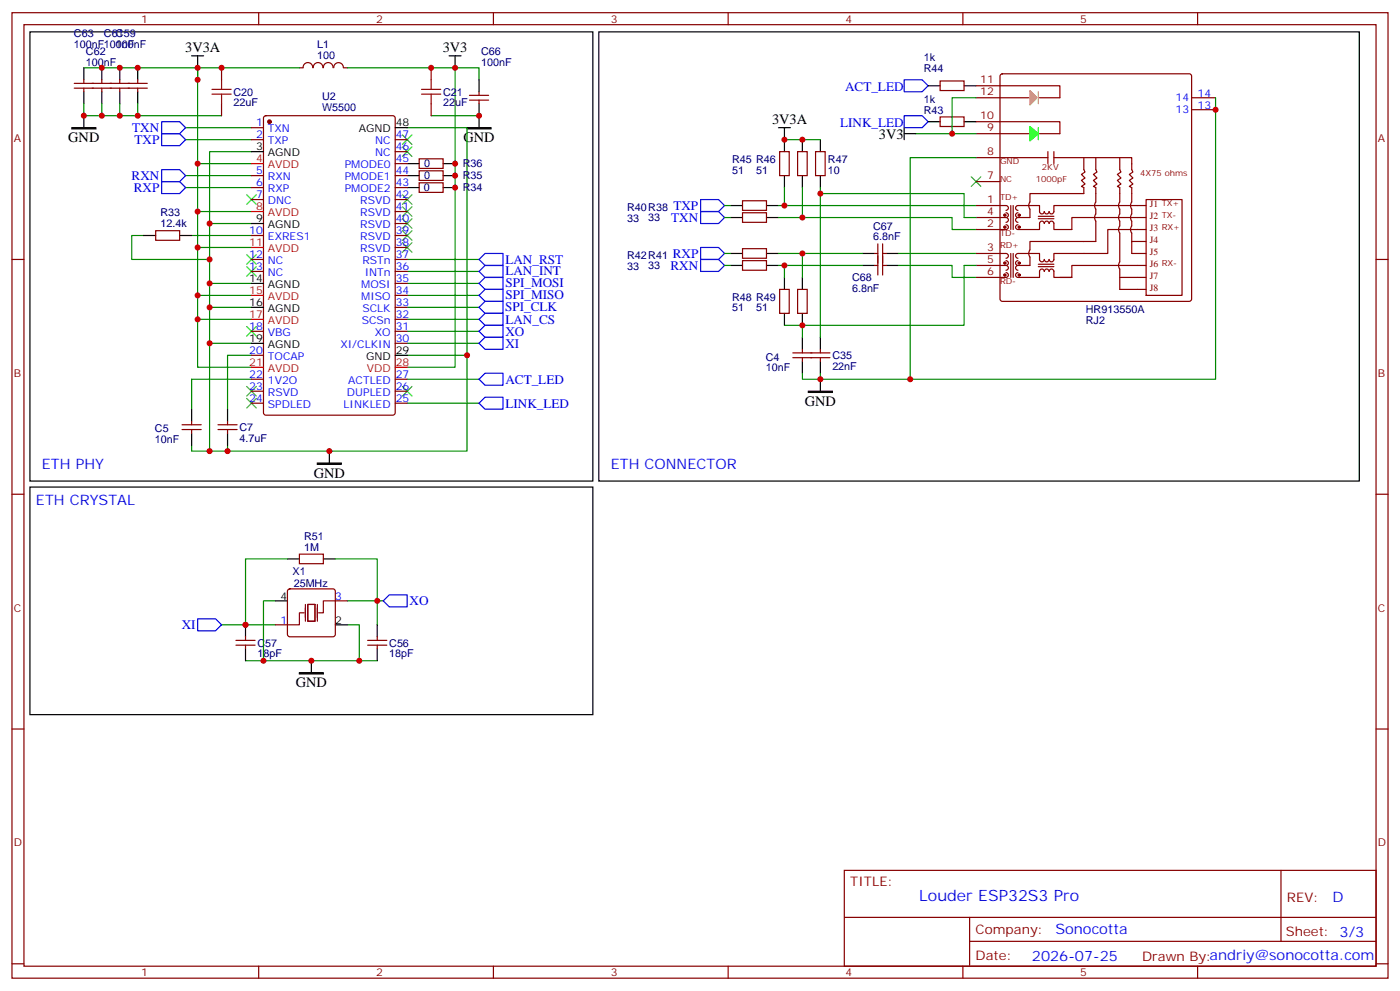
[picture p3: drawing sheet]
<svg xmlns="http://www.w3.org/2000/svg" width="412mm" height="292mm" viewBox="0 0 412 292" stroke-linecap="round" stroke-linejoin="round" font-family="sans-serif">
<g fill="none" stroke="#870000" stroke-width=".35">
<path d="M3.5 3.7h405.4v284.4h-405.4zM7.1 7.3h398.2v277.3h-398.2zM65.3 20v3.5M76.2 3.7v3.6M88.2 20h1.1M89.3 19.9a1.41 1.41 0 0 1 1.4-1.5 1.41 1.41 0 0 1 1.4 1.5M92.3 19.9a1.41 1.41 0 0 1 1.4-1.5 1.41 1.41 0 0 1 1.4 1.5M95.3 19.9a1.41 1.41 0 0 1 1.4-1.5 1.41 1.41 0 0 1 1.4 1.5M98.3 19.9a1.41 1.41 0 0 1 1.4-1.5 1.41 1.41 0 0 1 1.4 1.5M101.2 20h1.1M127 20v3.5M145.3 3.7v3.6"/>
<path d="M214.5 3.7v3.6M283.6 3.7v3.6M352.8 3.7v3.6M21.9 26h21.5M21.9 24.6h21.5M24.7 23.5v1.1M24.7 26v1M30 23.5v1.1M30 26v1M35.3 23.5v1.1M35.3 26v1M40.6 23.5v1.1"/>
<path d="M40.6 26v1M65.3 30.6v3.5M74.1 37.6h3.5M77.8 34.3l.5-.2h37.4l.7 .4v87.1l-.4 .6-37.7 .1-.6-.5-.1-87zM127 30.6v3.5M138.3 29.5h5.6M138.3 28.1h5.6M141.1 27v1.1M141.1 29.5v1.1M276.9 34.4h7.1v2.9h-7.1zM276.9 23.8h7.1v2.9h-7.1zM287.5 25.3h24.7v3.5h-6"/>
<path d="M287.5 35.8h24.7v3.6h-6M287.5 39.4h15.5M287.5 28.8h15.5M294.8 21.9l.5-.2h55l.5 .2 .2 .5v65.7l-.2 .5-.5 .2h-55l-.5-.3-.2-.4v-65.7zM351 28.8h7.1M351 32.3h7.1M74.1 41.1h3.5M74.1 51.7h3.5M74.1 55.2h3.5M74.1 58.8h3.5M116.4 41.1h3.5M116.4 51.7h3.5"/>
<path d="M116.4 55.2h3.5M116.4 58.8h3.5M116.4 48.2h3.5M116.4 44.7h3.5M123.5 46.8h7v2.8h-7zM123.5 50.3h7v2.8h-7zM123.5 53.8h7v2.9h-7zM218.7 59.1h7.1v2.8h-7.1zM229.7 44.7h2.8v7h-2.8zM234.9 44.7h2.9v7h-2.9zM240.2 44.7h2.9v7h-2.9zM287.5 53.5h7.1"/>
<path d="M287.5 46.4h21.2M308.7 44.7v3.5M310.4 46.4h23v3.6l.3 .7-1 .7 1 1-1 .7 1 1.1-1 .7 .7 .3v4.3a1.77 1.77 0 0 0 0 2.1v1.4a1.77 1.77 0 0 0 0 2.1v1.4M310.4 44.7v3.5M319.3 46.4v3.6l.3 .7-1 .7 1 1-1 .7 1 1.1-1 .7 .7 .3v1.8h-15.9v2.5a1.77 1.77 0 0 0 0 2.1v2.5h-3.5M322.8 46.4v3.6l.3 .7-1 .7 1 1-1 .7 1 1.1-1 .7 .7 .3v4.3a1.77 1.77 0 0 0 0 2.1v1.4a1.77 1.77 0 0 0 0 2.1v6h-19.4v2.5a1.77 1.77 0 0 0 0 2.1v2.5h-3.5M329.8 46.4v3.6l.4 .7-1.1 .7 1.1 1-1.1 .7 1.1 1.1-1.1 .7 .7 .3v4.3a1.77 1.77 0 0 0 0 2.1v1.4a1.77 1.77 0 0 0 0 2.1v1.4M337.6 58.8h10.6v28.2h-10.6zM3.5 76.4h3.6M45.9 67.9h7v2.9h-7zM74.1 76.4h3.5M74.1 69.4h3.5"/>
<path d="M74.1 79.9h3.5M116.4 76.4h3.5M116.4 69.4h3.5M116.4 79.9h3.5M116.4 72.9h3.5M116.4 65.8h3.5M116.4 62.3h3.5M218.7 62.7h7.1v2.8h-7.1zM218.7 73.2h7.1v2.9h-7.1zM218.7 76.8h7.1v2.8h-7.1zM257.5 74.6h1.1M257.5 78.2h1.1"/>
<path d="M258.6 71.8v9.2M260 71.8v9.2M260 74.6h1.1M260 78.2h1.1M287.5 74.6h8.8a.71 .71 0 0 1 .7 .8 .71 .71 0 0 1-.7 .7M287.5 60.5h8.8a.71 .71 0 0 1 .7 .7 .71 .71 0 0 1-.7 .7M287.5 78.2h8.8M287.5 64.1h8.8M296.3 78.2a.71 .71 0 0 1 .7 .7 .71 .71 0 0 1-.7 .7M296.3 76.8a.71 .71 0 0 1 .7 .7 .71 .71 0 0 1-.7 .7M296.3 64.1a.71 .71 0 0 1 .7 .7 .71 .71 0 0 1-.7 .7M296.3 66.2a.71 .71 0 0 1 .7 .7 .71 .71 0 0 1-.7 .7h-8.8"/>
<path d="M296.3 62.7a.71 .71 0 0 1 .7 .7 .71 .71 0 0 1-.7 .7M297.7 60.5v7.1M297.7 74.6v7.1M298.4 60.5v7.1M298.4 74.6v7.1M299.9 78.2a.71 .71 0 0 0-.7 .7 .71 .71 0 0 0 .7 .7M299.9 76.8a.71 .71 0 0 0-.7 .7 .71 .71 0 0 0 .7 .7M299.9 64.1a.71 .71 0 0 0-.7 .7 .71 .71 0 0 0 .7 .7M299.9 62.7a.71 .71 0 0 0-.7 .7 .71 .71 0 0 0 .7 .7M305.9 78.5h4.5M305.9 77.8h4.5M305.9 64.4h4.5"/>
<path d="M305.9 63.7h4.5M329.8 66.5a1.77 1.77 0 0 0 0 2.2v8.4a1.77 1.77 0 0 0 0 2.1v6h7.8M333.4 66.5a1.77 1.77 0 0 0 0 2.2v5.9h4.2M333.4 71.1h4.2M337.6 67.6h-11.3v7h-15.9v1.8a.71 .71 0 0 1-.7 .7 .71 .71 0 0 1-.7-.7 .71 .71 0 0 1-.7 .7 .71 .71 0 0 1-.7-.7 .71 .71 0 0 1-.7 .7 .71 .71 0 0 1-.7-.7v-1.8h-6.3a.71 .71 0 0 0-.7 .8 .71 .71 0 0 0 .7 .7M337.6 78.2h-21.9v3.5h-3.5M337.6 64.1h-21.9v3.5h-5.3v-1.8a.71 .71 0 0 0-.7-.7 .71 .71 0 0 0-.7 .7 .71 .71 0 0 0-.7-.7 .71 .71 0 0 0-.7 .7 .71 .71 0 0 0-.7-.7 .71 .71 0 0 0-.7 .7v1.8h-6.3a.71 .71 0 0 1-.7-.7 .71 .71 0 0 1 .7-.7M337.6 60.5h-27.2v1.8a.71 .71 0 0 1-.7 .7 .71 .71 0 0 1-.7-.7 .71 .71 0 0 1-.7 .7 .71 .71 0 0 1-.7-.7 .71 .71 0 0 1-.7 .7 .71 .71 0 0 1-.7-.7v-1.8h-6.3a.71 .71 0 0 0-.7 .7 .71 .71 0 0 0 .7 .7M405.3 76.4h3.6M74.1 97.6h3.5M116.4 97.6h3.5M116.4 94.1h3.5"/>
<path d="M116.4 90.5h3.5M116.4 87h3.5M116.4 83.5h3.5M229.7 85.2h2.8v7.1h-2.8zM234.9 85.2h2.9v7.1h-2.9zM296.3 80.3a.71 .71 0 0 1 .7 .7 .71 .71 0 0 1-.7 .7h-8.8M299.9 80.3a.71 .71 0 0 0-.7 .7 .71 .71 0 0 0 .7 .7h6.3v-1.8a.71 .71 0 0 1 .7-.7 .71 .71 0 0 1 .7 .7 .71 .71 0 0 1 .7-.7 .71 .71 0 0 1 .7 .7 .71 .71 0 0 1 .7-.7 .71 .71 0 0 1 .7 .7v1.8h5.3M329.8 81.7h7.8M74.1 104.6h3.5M74.1 111.7h3.5M74.1 115.2h3.5M74.1 118.7h3.5"/>
<path d="M116.4 111.7h3.5M116.4 115.2h3.5M116.4 118.7h3.5M116.4 101.1h3.5M233.5 105.3h11M233.5 103.9h11M236.4 102.9v1M236.4 105.3v1.1M241.7 102.9v1M241.7 105.3v1.1M53.6 126.5h5.7M53.6 125.1h5.7"/>
<path d="M56.4 124v1.1M56.4 126.5v1.1M64.2 126.5h5.6M64.2 125.1h5.6M67 124v1.1M67 126.5v1.1M3.5 145.6h3.6M405.3 145.6h3.6M84.9 173.6l.5-.2h12.7l.5 .2 .2 .5v12.7l-.3 .5-.4 .2h-12.7l-.5-.2-.2-.5v-12.7zM88.2 163.2h7v2.8h-7zM98.8 177h3.5M69.5 190h5.6"/>
<path d="M69.5 188.6h5.6M72.3 187.5v1.1M72.3 190v1.1M81.1 184h3.6M108.3 190h5.6M108.3 188.6h5.6M111.1 187.5v1.1M111.1 190v1.1M3.5 214.7h3.6M405.3 214.7h3.6M248.7 256.3h156.6v28.3h-156.6zM377.3 256.4v20.8"/>
<path d="M248.7 270.2h156.5M285.6 277.2h119.6M285.6 270.2v14.1M3.5 283.8h3.6M76.2 284.6v3.5M145.3 284.6v3.5M214.5 284.6v3.5M283.6 284.6v3.5M352.8 284.6v3.5M405.3 283.8h3.6"/>
</g>
<g fill="none" stroke="#000" stroke-width=".35">
<path d="M8.8 9.4h165.8v132.3h-165.8zM24.7 20v3.5M30 20v3.5M35.3 20v3.5M40.6 20v3.5M56.4 16.4h3.6M58.2 16.4v3.6M132.3 16.4h3.5M134.1 16.4v3.6M176.4 9.4h224v132.3h-224zM24.7 27v3.6M24.7 34.1v3.5"/>
<path d="M30 27v3.6M35.3 27v3.6M40.6 27v3.6M116.4 37.6h3.5M141.1 23.5v3.5M141.1 30.6v7M229.3 37.6h3.5M231.1 37.6v7.1M266.3 39.4h3.6M266.3 37.6v3.5M273.4 35.8h3.5M273.4 25.3h3.5"/>
<path d="M284 35.8h3.5M284 25.3h3.5M74.1 44.7h3.5M119.9 48.2h3.6M119.9 51.7h3.6M119.9 55.2h3.6M130.5 48.2h3.6M130.5 51.7h3.6M130.5 55.2h3.6M231.1 51.7v3.5M236.4 41.1v3.6M236.4 51.7v3.5"/>
<path d="M241.7 41.1v3.6M241.7 51.7v3.5M42.3 69.4h3.6M52.9 69.4h3.5M74.1 65.8h3.5M215.2 60.5h3.5M215.2 64.1h3.5M215.2 74.6h3.5M215.2 78.2h3.5M225.8 60.5h3.5M225.8 64.1h3.5M225.8 74.6h3.5"/>
<path d="M225.8 78.2h3.5M254 74.6h3.5M254 78.2h3.5M261.1 74.6h3.5M261.1 78.2h3.5M74.1 83.5h3.5M74.1 90.5h3.5M231.1 81.7v3.5M231.1 92.3v3.5M236.4 81.7v3.5M236.4 92.3v3.5M236.4 99.3v3.6"/>
<path d="M241.7 99.3v3.6M74.1 101.1h3.5M116.4 104.6h3.5M236.4 106.4v3.5M241.7 106.4v3.5M241.7 111.7v3.5M56.4 120.5v3.5M56.4 127.6v3.5M67 120.5v3.5M67 127.6v3.5M97 132.9v3.5M8.8 143.4h165.8v67.1h-165.8z"/>
<path d="M81.1 177h3.6M84.7 164.6h3.5M95.2 164.6h3.6M72.3 184v3.5M72.3 191.1v3.5M91.7 194.6v3.5M98.8 184h3.5M111.1 184v3.5M111.1 191.1v3.5"/>
</g>
<g fill="none" stroke="#00f" stroke-width=".35">
<path d="M47.6 39.4h5.3l1.8 1.7-1.8 1.8h-5.3zM47.6 35.8h5.3l1.8 1.8-1.8 1.8h-5.3zM266.3 34.1h5.3l1.8 1.7-1.8 1.8h-5.3zM266.3 23.5h5.3l1.8 1.8-1.8 1.7h-5.3zM47.6 53.5h5.3l1.8 1.7-1.8 1.8h-5.3zM47.6 50h5.3l1.8 1.7-1.8 1.8h-5.3zM206.4 58.8h5.3l1.7 1.7-1.7 1.8h-5.3zM141.1 76.4l1.8-1.8h5.3v3.6h-5.3zM141.1 79.9l1.8-1.7h5.3v3.5h-5.3zM206.4 62.3h5.3l1.7 1.8-1.7 1.7h-5.3zM206.4 76.4h5.3l1.7 1.8-1.7 1.7h-5.3zM206.4 72.9h5.3l1.7 1.7-1.7 1.8h-5.3z"/>
<path d="M141.1 97.6l1.8-1.8h5.3v3.5h-5.3zM141.1 87l1.8-1.8h5.3v3.6h-5.3zM141.1 94.1l1.8-1.8h5.3v3.5h-5.3zM141.1 90.5l1.8-1.7h5.3v3.5h-5.3zM141.1 83.5l1.8-1.8h5.3v3.5h-5.3zM141.1 101.1l1.8-1.8h5.3v3.6h-5.3zM141.1 111.7l1.8-1.8h5.3v3.6h-5.3zM141.1 118.7l1.8-1.7h5.3v3.5h-5.3zM112.9 177l1.8-1.8h5.2v3.5h-5.2zM58.2 182.2h5.3l1.8 1.8-1.8 1.8h-5.3z"/>
</g>
<g fill="none" stroke="#008700" stroke-width=".35">
<path d="M24.7 20h33.5v3.5M88.2 20h-30v28.2h15.9M102.3 20h31.8v88.2h-14.2M134.1 20h7v3.5M24.7 30.6v3.5h40.6M30 30.6v3.5M35.3 30.6v3.5M40.6 30.6v3.5M54.7 37.6h19.4M119.9 37.6h17.7v67M127 34.1h14.1M269.9 39.4h17.6"/>
<path d="M287.5 28.8h-7v10.6M358.1 28.8v82.9h-90M54.7 41.1h19.4M54.7 55.2h19.4M54.7 51.7h19.4M58.2 48.2v14.1h15.9M74.1 44.7h-12.4v88.2h75.9v-28.3h-17.7M231.1 55.2v5.3M231.1 41.1h10.6M236.4 55.2v8.9M241.7 55.2v1.8h42.3v7.1h3.5M241.7 57v42.3"/>
<path d="M287.5 46.4h-19.4v65.3h-26.4M42.3 69.4h-3.5v7h22.9M56.4 69.4h17.7M58.2 72.9v14.1h15.9M58.2 62.3v10.6h15.9M61.7 65.8h12.4M119.9 79.9h21.2M119.9 76.4h21.2M213.4 60.5h1.8M213.4 64.1h1.8M213.4 74.6h1.8M213.4 78.2h1.8"/>
<path d="M229.3 60.5h58.2M229.3 64.1h51.2v3.5h7M229.3 74.6h24.7M229.3 78.2h24.7M231.1 78.2v3.5M236.4 74.6v7.1M264.6 74.6h22.9M264.6 78.2h15.9v3.5h7M287.5 78.2h-3.5v17.6h-52.9M58.2 94.1v14.1h15.9M58.2 87v7.1h15.9M61.7 83.5h12.4"/>
<path d="M61.7 90.5h12.4M119.9 97.6h21.2M119.9 83.5h21.2M119.9 90.5h21.2M119.9 87h21.2M119.9 94.1h21.2M236.4 95.8v3.5M61.7 101.1h12.4M74.1 104.6h-7.1v15.9M74.1 111.7h-17.7v8.8M119.9 101.1h21.2M119.9 111.7h21.2"/>
<path d="M119.9 118.7h21.2M236.4 109.9v1.8h5.3v-1.8M56.4 131.1v1.8h5.3M67 131.1v1.8M81.1 177h-3.5v17.6h28.2v-10.6h-3.5M84.7 164.6h-12.4v19.4M98.8 164.6h12.3v19.4M102.3 177h10.6M65.3 184h15.8M72.3 194.6h5.3M105.8 194.6h5.3"/>
</g>
<path d="M21.2 37.6h7v.4h-7zM137.6 37.6h7v.4h-7zM238.1 115.2h7.1v.4h-7.1zM93.5 136.4h7v.3h-7zM88.2 198.1h7v.4h-7z" fill="#000" stroke="#000" stroke-width=".35"/>
<g fill="none" stroke="#3c3" stroke-width=".35">
<path d="M118.5 39.7l2.9 2.8M121.4 39.7l-2.9 2.8M72.7 57.4l2.8 2.8M75.5 57.4l-2.8 2.8M118.5 43.3l2.9 2.8M118.5 57.4l2.9 2.8M121.4 43.3l-2.9 2.8M121.4 57.4l-2.9 2.8M286.1 52.1l2.8 2.8M288.9 52.1l-2.8 2.8M72.7 78.5l2.8 2.9M72.7 75l2.8 2.8"/>
<path d="M75.5 78.5l-2.8 2.9M75.5 75l-2.8 2.8M118.5 60.9l2.9 2.8M118.5 64.4l2.9 2.8M118.5 67.9l2.9 2.9M118.5 71.5l2.9 2.8M121.4 60.9l-2.9 2.8M121.4 64.4l-2.9 2.8M121.4 67.9l-2.9 2.9M121.4 71.5l-2.9 2.8M72.7 96.2l2.8 2.8M75.5 96.2l-2.8 2.8"/>
<path d="M72.7 117.3l2.8 2.9M72.7 113.8l2.8 2.8M75.5 113.8l-2.8 2.8M75.5 117.3l-2.8 2.9M118.5 113.8l2.9 2.8M121.4 113.8l-2.9 2.8"/>
</g>
<g fill="#870000" stroke="#870000" stroke-width=".29">
<circle cx="296" cy="81" r=".35"/>
<circle cx="296" cy="77.5" r=".35"/>
<circle cx="300.2" cy="81" r=".35"/>
<circle cx="300.2" cy="77.5" r=".35"/>
<circle cx="296" cy="66.9" r=".35"/>
<circle cx="296" cy="63.4" r=".35"/>
<circle cx="300.2" cy="66.9" r=".35"/>
<circle cx="300.2" cy="63.4" r=".35"/>
</g>
<path d="M303.4 37.3l2.5 2.1-2.5 2.1z" fill="#0f0" stroke="#0f0" stroke-width=".35"/>
<path d="M303.4 26.7l2.1 2.1-2.1 2.1z" fill="#ffed00" stroke="#ffed00" stroke-width=".35"/>
<path d="M305.9 37.6v3.5" fill="none" stroke="#0f0" stroke-width=".35"/>
<path d="M305.9 27v3.6" fill="none" stroke="#ffed00" stroke-width=".35"/>
<path d="M90 178v5M90.7 178h2.1v5h-2.1zM93.5 178v5M98.8 177h-3.6v3.5h-1.4M89.6 180.5h-1.4v3.5h-3.5" fill="none" stroke="#870012" stroke-width=".35"/>
<circle cx="79.4" cy="35.8" r=".53" fill="#870000" stroke="#870000" stroke-width=".35"/>
<path d="M74.1 48.2h3.5M74.1 62.3h3.5M74.1 72.9h3.5M74.1 87h3.5M74.1 94.1h3.5M74.1 108.2h3.5M116.4 108.2h3.5" fill="none" stroke="#f00" stroke-width=".35"/>
<path d="M62.4 27.7h5.7M62.4 26.3h5.7M65.3 23.5v2.8M65.3 27.7v2.9M124.2 27.7h5.6M124.2 26.3h5.6M127 23.5v2.8M127 27.7v2.9" fill="none" stroke="#a10000" stroke-width=".35"/>
<g fill="#c00">
<circle cx="231.1" cy="60.5" r=".88"/>
<circle cx="236.4" cy="64.1" r=".88"/>
<circle cx="231.1" cy="41.1" r=".88"/>
<circle cx="236.4" cy="41.1" r=".88"/>
<circle cx="231.1" cy="78.2" r=".88"/>
<circle cx="236.4" cy="74.6" r=".88"/>
<circle cx="236.4" cy="95.8" r=".88"/>
<circle cx="280.5" cy="39.4" r=".88"/>
<circle cx="241.7" cy="57" r=".88"/>
<circle cx="241.7" cy="111.7" r=".88"/>
<circle cx="268.1" cy="111.7" r=".88"/>
<circle cx="358.1" cy="32.3" r=".88"/>
<circle cx="111.1" cy="177" r=".88"/>
<circle cx="61.7" cy="132.9" r=".88"/>
<circle cx="67" cy="132.9" r=".88"/>
<circle cx="141.1" cy="34.1" r=".88"/>
<circle cx="58.2" cy="23.5" r=".88"/>
<circle cx="72.3" cy="184" r=".88"/>
<circle cx="105.8" cy="194.6" r=".88"/>
<circle cx="77.6" cy="194.6" r=".88"/>
<circle cx="91.7" cy="194.6" r=".88"/>
<circle cx="137.6" cy="104.6" r=".88"/>
<circle cx="134.1" cy="48.2" r=".88"/>
<circle cx="134.1" cy="51.7" r=".88"/>
<circle cx="134.1" cy="55.2" r=".88"/>
<circle cx="97" cy="132.9" r=".88"/>
<circle cx="61.7" cy="101.1" r=".88"/>
<circle cx="61.7" cy="90.5" r=".88"/>
<circle cx="61.7" cy="83.5" r=".88"/>
<circle cx="58.2" cy="94.1" r=".88"/>
<circle cx="58.2" cy="87" r=".88"/>
<circle cx="58.2" cy="72.9" r=".88"/>
<circle cx="58.2" cy="62.3" r=".88"/>
<circle cx="61.7" cy="76.4" r=".88"/>
<circle cx="61.7" cy="65.8" r=".88"/>
<circle cx="58.2" cy="48.2" r=".88"/>
<circle cx="127" cy="20" r=".88"/>
<circle cx="134.1" cy="20" r=".88"/>
<circle cx="30" cy="20" r=".88"/>
<circle cx="35.3" cy="20" r=".88"/>
<circle cx="58.2" cy="20" r=".88"/>
<circle cx="65.3" cy="20" r=".88"/>
<circle cx="24.7" cy="34.1" r=".88"/>
<circle cx="30" cy="34.1" r=".88"/>
<circle cx="35.3" cy="34.1" r=".88"/>
<circle cx="40.6" cy="34.1" r=".88"/>
<circle cx="40.6" cy="20" r=".88"/>
</g>
<text font-size="4.6" fill="#00f" x="270.8" y="265.4">Louder ESP32S3 Pro</text>
<g font-size="4.2">
<text x="54.6" y="15.3">3V3A</text>
<text x="130.4" y="15.3">3V3</text>
<text x="20.1" y="41.9">GND</text>
<text x="136.5" y="41.9">GND</text>
<text x="227.4" y="36.4">3V3A</text>
<text x="258.9" y="40.8">3V3</text>
<text x="237.1" y="119.5">GND</text>
<text x="92.4" y="140.7">GND</text>
<text x="87.1" y="202.4">GND</text>
</g>
<g font-size="4.2" fill="#00f">
<text x="12.3" y="138.1">ETH PHY</text>
<text x="179.9" y="138.1">ETH CONNECTOR</text>
<text x="10.6" y="148.7">ETH CRYSTAL</text>
<text x="392.5" y="265.6">D</text>
<text x="310.9" y="275.2">Sonocotta</text>
<text x="304" y="283">2026-07-25</text>
</g>
<g font-size="3.9" fill="#00f">
<text x="248.9" y="26.9">ACT_LED</text>
<text x="39" y="38.9">TXN</text>
<text x="247.5" y="37.5">LINK_LED</text>
<text x="39.6" y="42.4">TXP</text>
<text x="38.8" y="53">RXN</text>
<text x="39.4" y="56.5">RXP</text>
<text x="197.7" y="65.3">TXN</text>
<text x="198.4" y="61.8">TXP</text>
<text x="148.9" y="77.7">LAN_RST</text>
<text x="198.2" y="75.9">RXP</text>
<text x="148.9" y="81.1">LAN_INT</text>
<text x="197.5" y="79.4">RXN</text>
<text x="148.9" y="88.2">SPI_MISO</text>
<text x="148.9" y="84.7">SPI_MOSI</text>
<text x="148.8" y="91.7">SPI_CLK</text>
<text x="148.9" y="95.3">LAN_CS</text>
<text x="148.9" y="98.9">XO</text>
<text x="148.9" y="102.5">XI</text>
<text x="148.9" y="113">ACT_LED</text>
<text x="148.9" y="120">LINK_LED</text>
<text x="120.6" y="178.3">XO</text>
<text x="53.5" y="185.1">XI</text>
</g>
<g font-size="3.9" fill="#800">
<text x="250.5" y="260.9">TITLE:</text>
<text x="379.1" y="265.6">REV:</text>
<text x="287.4" y="275.1">Company:</text>
<text x="378.7" y="275.7">Sheet: 3/3</text>
<text x="287.4" y="282.8">Date:</text>
<text x="336.4" y="282.9">Drawn By:andriy@sonocotta.com</text>
</g>
<g font-size="3.2" fill="#000080">
<text x="21.8" y="10.8">C63</text>
<text x="30.6" y="10.8">C61</text>
<text x="34.1" y="10.8">C59</text>
<text x="21.8" y="14.1">100nF100nF</text>
<text x="25.3" y="16.1">C62</text>
<text x="34.1" y="14.1">100nF</text>
<text x="93.4" y="17.4">100</text>
<text x="93.4" y="14.2">L1</text>
<text x="141.7" y="16.1">C66</text>
<text x="272.1" y="18">1k</text>
<text x="25.3" y="19.3">100nF</text>
<text x="141.7" y="19.3">100nF</text>
<text x="272.1" y="21.1">R44</text>
<text x="68.8" y="28.1">C20</text>
<text x="94.9" y="29.5">U2</text>
<text x="130.5" y="28.1">C21</text>
<text x="68.8" y="31.3">22uF</text>
<text x="94.9" y="32.7">W5500</text>
<text x="130.5" y="31.3">22uF</text>
<text x="272.1" y="30.3">1k</text>
<text x="272.1" y="33.4">R43</text>
<text x="215.7" y="48">R45 R46</text>
<text x="243.9" y="47.9">R47</text>
<text x="124.9" y="49.2">0</text>
<text x="124.9" y="52.8">0</text>
<text x="136.3" y="49.3">R36</text>
<text x="136.3" y="52.8">R35</text>
<text x="215.7" y="51.1">51</text>
<text x="222.7" y="51.1">51</text>
<text x="243.9" y="51.1">10</text>
<text x="124.9" y="56.4">0</text>
<text x="136.3" y="56.4">R34</text>
<text x="47.3" y="63.7">R33</text>
<text x="184.7" y="65.3">33</text>
<text x="184.7" y="62.2">R40R38</text>
<text x="191" y="65.2">33</text>
<text x="47.3" y="66.9">12.4k</text>
<text x="257.2" y="70.8">6.8nF</text>
<text x="257.2" y="67.6">C67</text>
<text x="184.7" y="76.3">R42R41</text>
<text x="184.7" y="79.4">33</text>
<text x="191" y="79.3">33</text>
<text x="251" y="82.9">C68</text>
<text x="215.7" y="88.5">R48 R49</text>
<text x="251" y="86">6.8nF</text>
<text x="215.7" y="91.7">51</text>
<text x="222.7" y="91.7">51</text>
<text x="319.9" y="92.3">HR913550A</text>
<text x="319.9" y="95.5">RJ2</text>
<text x="225.6" y="106.2">C4</text>
<text x="245.2" y="105.8">C35</text>
<text x="225.6" y="109.3">10nF</text>
<text x="245.2" y="109">22nF</text>
<text x="45.6" y="130.4">10nF</text>
<text x="45.6" y="127.2">C5</text>
<text x="70.6" y="130.1">4.7uF</text>
<text x="70.6" y="126.9">C7</text>
<text x="89.6" y="159">R51</text>
<text x="89.6" y="162.1">1M</text>
<text x="86.2" y="169.3">X1</text>
<text x="86.5" y="172.8">25MHz</text>
<text x="75.8" y="190.5">C57</text>
<text x="114.7" y="190.5">C56</text>
<text x="75.8" y="193.6">18pF</text>
<text x="114.7" y="193.6">18pF</text>
</g>
<g font-size="3.2" fill="#800">
<text x="41.6" y="6.7">1</text>
<text x="110.8" y="6.7">2</text>
<text x="179.9" y="6.7">3</text>
<text x="249.1" y="6.7">4</text>
<text x="318.2" y="6.7">5</text>
<text x="288.8" y="28.1">12</text>
<text x="288.8" y="24.6">11</text>
<text x="288.8" y="35.1">10</text>
<text x="4.1" y="41.8">A</text>
<text x="290.8" y="38.7">9</text>
<text x="405.9" y="41.8">A</text>
<text x="290.8" y="45.7">8</text>
<text x="290.8" y="52.8">7</text>
<text x="290.8" y="59.8">1</text>
<text x="290.8" y="63.4">4</text>
<text x="290.8" y="66.9">2</text>
<text x="290.8" y="77.5">5</text>
<text x="290.8" y="73.9">3</text>
<text x="290.8" y="81">6</text>
<text x="4.1" y="111">B</text>
<text x="405.9" y="111">B</text>
<text x="4.1" y="180.1">C</text>
<text x="405.9" y="180.1">C</text>
<text x="4.1" y="249.3">D</text>
<text x="405.9" y="249.3">D</text>
<text x="41.6" y="287.5">1</text>
<text x="110.8" y="287.5">2</text>
<text x="179.9" y="287.5">3</text>
<text x="249.1" y="287.5">4</text>
<text x="318.2" y="287.5">5</text>
</g>
<g font-size="3.2" fill="#00f">
<text x="346.3" y="29.8">14</text>
<text x="352.8" y="28.4">14</text>
<text x="346.3" y="33.4">13</text>
<text x="352.8" y="32">13</text>
<text x="75.4" y="37.3">1</text>
<text x="75.4" y="40.8">2</text>
<text x="78.9" y="39">TXN</text>
<text x="116.6" y="40.8">47</text>
<text x="78.9" y="42.5">TXP</text>
<text x="110.5" y="46.1">NC</text>
<text x="110.5" y="42.5">NC</text>
<text x="116.6" y="47.8">45</text>
<text x="116.6" y="44.3">46</text>
<text x="75.4" y="51.4">5</text>
<text x="78.9" y="53.1">RXN</text>
<text x="101.6" y="53.1">PMODE1</text>
<text x="101.6" y="49.6">PMODE0</text>
<text x="116.6" y="51.4">44</text>
<text x="75.4" y="54.9">6</text>
<text x="75.4" y="58.4">7</text>
<text x="78.9" y="56.7">RXP</text>
<text x="101.6" y="56.7">PMODE2</text>
<text x="116.6" y="58.4">42</text>
<text x="116.6" y="54.9">43</text>
<text x="78.9" y="60.2">DNC</text>
<text x="106.1" y="63.7">RSVD</text>
<text x="106.1" y="60.2">RSVD</text>
<text x="116.6" y="65.5">40</text>
<text x="116.6" y="61.9">41</text>
<text x="73.4" y="69">10</text>
<text x="78.9" y="70.8">EXRES1</text>
<text x="106.1" y="70.8">RSVD</text>
<text x="106.1" y="67.2">RSVD</text>
<text x="116.6" y="69">39</text>
<text x="73.4" y="76.1">12</text>
<text x="78.9" y="77.8">NC</text>
<text x="106.1" y="74.3">RSVD</text>
<text x="106.8" y="77.8">RSTn</text>
<text x="116.6" y="76.1">37</text>
<text x="116.6" y="72.5">38</text>
<text x="73.4" y="79.6">13</text>
<text x="78.9" y="81.4">NC</text>
<text x="107.4" y="81.4">INTn</text>
<text x="116.6" y="83.1">35</text>
<text x="116.6" y="79.6">36</text>
<text x="106.4" y="88.4">MISO</text>
<text x="106.4" y="84.9">MOSI</text>
<text x="116.6" y="86.6">34</text>
<text x="106.6" y="95.5">SCSn</text>
<text x="106.8" y="91.9">SCLK</text>
<text x="116.6" y="93.7">32</text>
<text x="116.6" y="90.2">33</text>
<text x="73.4" y="97.2">18</text>
<text x="78.9" y="99">VBG</text>
<text x="110.4" y="99">XO</text>
<text x="116.6" y="100.8">30</text>
<text x="116.6" y="97.2">31</text>
<text x="73.4" y="104.3">20</text>
<text x="78.9" y="106">TOCAP</text>
<text x="100.3" y="102.5">XI/CLKIN</text>
<text x="73.4" y="111.3">22</text>
<text x="78.9" y="113.1">1V2O</text>
<text x="102.6" y="113.1">ACTLED</text>
<text x="116.6" y="111.3">27</text>
<text x="73.4" y="114.9">23</text>
<text x="73.4" y="118.4">24</text>
<text x="78.9" y="116.6">RSVD</text>
<text x="102.2" y="116.6">DUPLED</text>
<text x="116.6" y="118.4">25</text>
<text x="116.6" y="114.9">26</text>
<text x="78.9" y="120.2">SPDLED</text>
<text x="101.2" y="120.2">LINKLED</text>
<text x="98.8" y="176.6">3</text>
<text x="82.6" y="183.7">1</text>
</g>
<g font-size="3.2">
<text x="105.7" y="39">AGND</text>
<text x="116.6" y="37.3">48</text>
<text x="75.4" y="44.3">3</text>
<text x="78.9" y="46.1">AGND</text>
<text x="75.4" y="65.5">9</text>
<text x="78.9" y="67.2">AGND</text>
<text x="73.4" y="83.1">14</text>
<text x="78.9" y="84.9">AGND</text>
<text x="73.4" y="90.2">16</text>
<text x="78.9" y="91.9">AGND</text>
<text x="73.4" y="100.8">19</text>
<text x="78.9" y="102.5">AGND</text>
<text x="107.8" y="106">GND</text>
<text x="116.6" y="104.3">29</text>
<text x="82.6" y="176.6">4</text>
<text x="98.8" y="183.7">2</text>
</g>
<g font-size="3.2" fill="#f00">
<text x="75.4" y="47.8">4</text>
<text x="78.9" y="49.6">AVDD</text>
<text x="75.4" y="61.9">8</text>
<text x="78.9" y="63.7">AVDD</text>
<text x="73.4" y="72.5">11</text>
<text x="78.9" y="74.3">AVDD</text>
<text x="73.4" y="86.6">15</text>
<text x="78.9" y="88.4">AVDD</text>
<text x="73.4" y="93.7">17</text>
<text x="78.9" y="95.5">AVDD</text>
<text x="73.4" y="107.8">21</text>
<text x="116.6" y="107.8">28</text>
<text x="78.9" y="109.6">AVDD</text>
<text x="108.1" y="109.6">VDD</text>
</g>
<g font-size="2.8" fill="#800">
<text x="338.7" y="64.5">J2</text>
<text x="338.7" y="61">J1</text>
<text x="338.7" y="71.5">J4</text>
<text x="338.7" y="68">J3</text>
<text x="338.7" y="75.1">J5</text>
<text x="338.7" y="82.1">J7</text>
<text x="338.7" y="78.6">J6</text>
<text x="338.7" y="85.7">J8</text>
</g>
<g font-size="2.5" fill="#800">
<text x="294.6" y="53.7">NC</text>
<text x="294.6" y="48.4">GND</text>
<text x="305.2" y="53.7">1000pF</text>
<text x="306.9" y="50.1">2KV</text>
<text x="335.8" y="51.9">4X75 ohms</text>
<text x="294.6" y="58.9">TD+</text>
<text x="342.2" y="60.7">TX+</text>
<text x="342.2" y="64.2">TX-</text>
<text x="294.6" y="69.5">TD-</text>
<text x="342.2" y="67.8">RX+</text>
<text x="294.6" y="73.1">RD+</text>
<text x="294.6" y="83.5">RD-</text>
<text x="342.2" y="78.4">RX-</text>
</g>
</svg>
